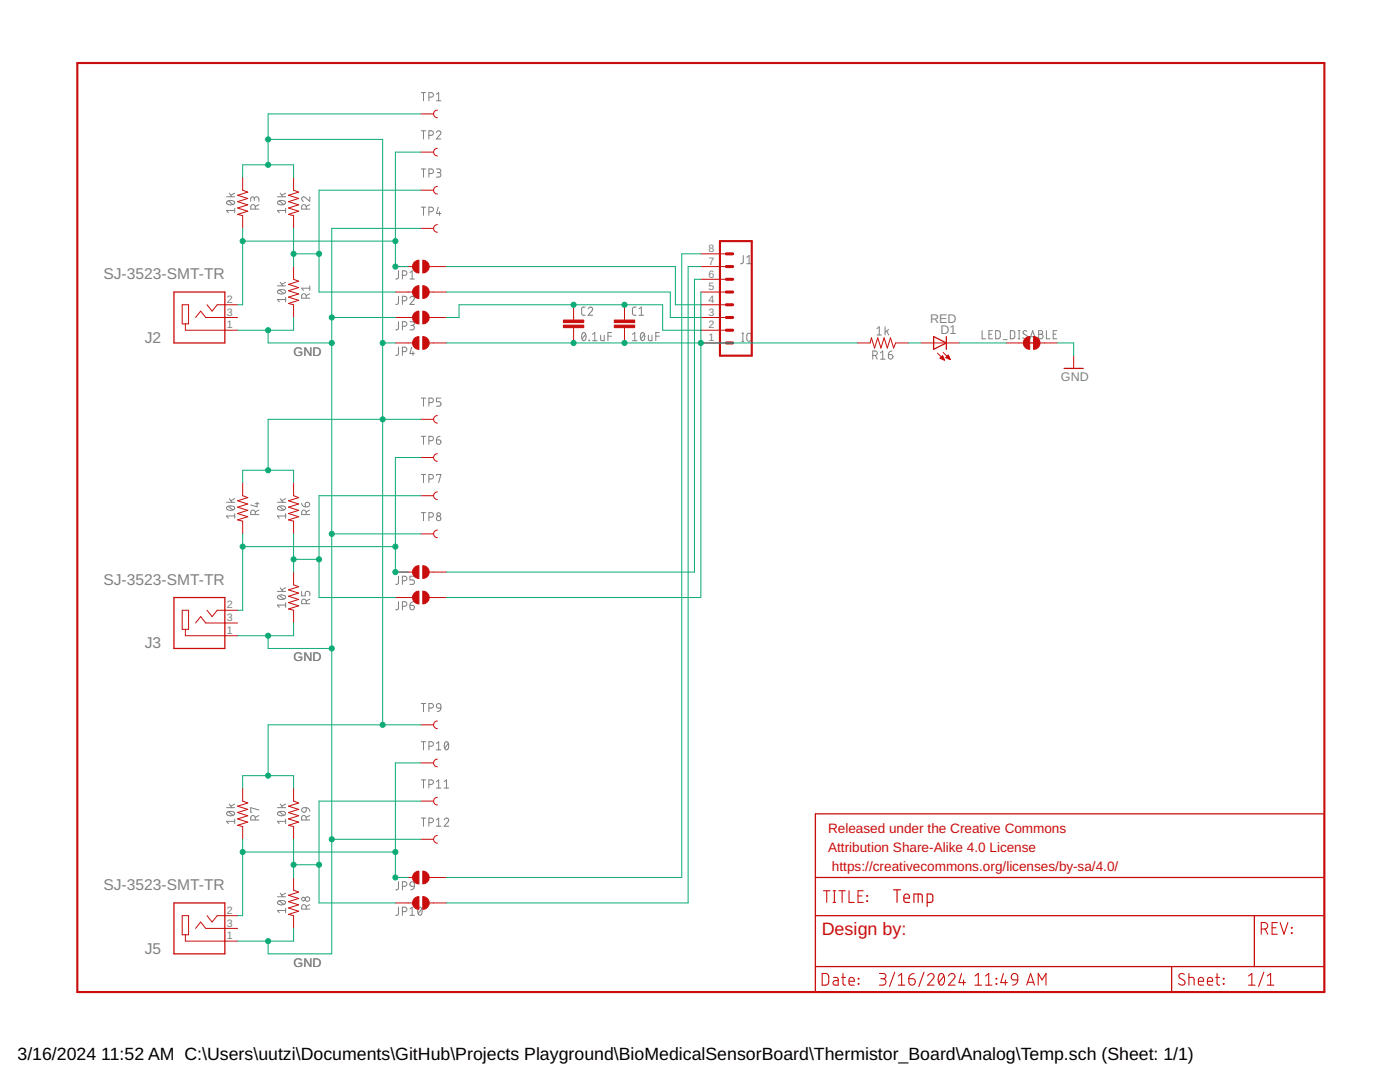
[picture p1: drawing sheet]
<svg xmlns="http://www.w3.org/2000/svg" width="279mm" height="216mm" viewBox="0 0 279 216" stroke-linecap="round" stroke-linejoin="round" font-family="sans-serif">
<g fill="none" stroke="#808080" stroke-width=".2">
<path d="M84.1 18.5h.9M84.5 18.5v1.6M85.6 19.4h.4a.46 .46 0 0 0 .5-.5 .46 .46 0 0 0-.5-.4h-.4v1.6M87.1 18.8l.4-.3v1.6M45.2 39.3h1.6M45.8 38.5l.5 .8M46.8 38.5l-.7 .4M50.8 39.7a.46 .46 0 0 1 .4-.4 .46 .46 0 0 1 .5 .4v.5M55.4 39.3h1.6M55.9 38.5l.6 .8M57 38.5l-.8 .4M61.8 39.3v.9l-.9-.8a.44 .44 0 0 0-.7 .1 .44 .44 0 0 0 .4 .7"/>
<path d="M84.1 26.1h.9M84.1 33.7h.9M84.5 26.1v1.6M84.5 33.7v1.6M85.6 27h.4a.46 .46 0 0 0 .5-.4 .46 .46 0 0 0-.5-.5h-.4v1.6M85.6 34.6h.4a.46 .46 0 0 0 .5-.4 .46 .46 0 0 0-.5-.5h-.4v1.6M87.1 26.5a.44 .44 0 0 1 .6-.4 .44 .44 0 0 1 .2 .7l-.8 .9h.9M87.1 33.7h.5a.36 .36 0 0 1 .4 .4 .36 .36 0 0 1-.4 .3h-.3M87.1 20.1h.9M87.5 34.4a.46 .46 0 0 1 .5 .5 .46 .46 0 0 1-.5 .4h-.4M45.3 40.2a1.04 1.04 0 0 1 1.5 .2 .95 .95 0 0 1-1.6 0zM45.6 40.1l.9 .7"/>
<path d="M46.8 42h-1.6l.4 .5M46.8 41.6v.9M50.8 40v-.4a.36 .36 0 0 0-.4-.3 .36 .36 0 0 0-.4 .3v.6M50.9 41.7v-.4a.46 .46 0 0 0-.4-.5 .46 .46 0 0 0-.5 .5v.4h1.7M51.7 40.8l-.8 .4M55.4 57h1.6M55.5 58a1.04 1.04 0 0 1 1.5 .2 .95 .95 0 0 1-1.6 0zM55.5 40.2a1.04 1.04 0 0 1 1.5 .2 .95 .95 0 0 1-1.6 0zM55.7 57.8l.9 .8M55.7 40.1l.9 .7M55.9 56.3l.6 .7M57 42h-1.6l.3 .5"/>
<path d="M57 59.8h-1.6l.3 .4M57 41.6v.9M57 59.3v.9M57 56.3l-.8 .4M61.1 59.5v-.4a.46 .46 0 0 0-.4-.5 .46 .46 0 0 0-.5 .5v.4h1.6M61.1 41.7v-.4a.46 .46 0 0 0-.4-.5 .46 .46 0 0 0-.5 .5v.4h1.6M61.8 58.6l-.7 .4M61.8 57.5h-1.6l.4 .5M61.8 57v1M61.8 40.8l-.7 .4M79.5 54v1.4l-.5 .3M79.5 59.1v1.4l-.5 .2"/>
<path d="M80.3 54.9h.5a.46 .46 0 0 0 .4-.4 .46 .46 0 0 0-.4-.5h-.5v1.7M81.8 59.5a.44 .44 0 0 1 .6-.4 .44 .44 0 0 1 .2 .7l-.8 .9h.9M81.8 55.7h.9M81.8 54.4l.5-.4v1.7M84.1 41.3h.9M84.5 41.3v1.7M85.6 42.2h.4a.46 .46 0 0 0 .5-.4 .46 .46 0 0 0-.5-.5h-.4v1.7M87.5 41.3l-.4 1.3h.9M87.7 42.2v.8M148.3 51v1.4l-.5 .2M149 52.6h.9M149 51.4l.5-.4v1.6"/>
<path d="M79.5 64.2v1.4l-.5 .2M79.5 69.3v1.4l-.5 .2M80.3 60h.5a.46 .46 0 0 0 .4-.4 .46 .46 0 0 0-.4-.5h-.5v1.6M80.3 65.1h.5a.44 .44 0 0 0 .4-.5 .44 .44 0 0 0-.4-.4h-.5v1.6M80.3 70.2h.5a.44 .44 0 0 0 .4-.5 .44 .44 0 0 0-.4-.4h-.5v1.6M81.8 64.2h.5a.36 .36 0 0 1 .4 .4 .36 .36 0 0 1-.4 .3h-.3M82.2 69.3l-.4 1.2h.9M82.3 64.9a.46 .46 0 0 1 .4 .5 .46 .46 0 0 1-.4 .4h-.5M82.4 70.2v.7M84.1 79.4h.9M84.5 79.4v1.6M88 79.4h-.9v.8h.5a.45 .45 0 0 1 .4 .4 .45 .45 0 0 1-.4 .4h-.5"/>
<path d="M116.3 66.5l.2-.1a.97 .97 0 0 1 0 1.6 1.03 1.03 0 0 1-.2-1.5zM116.8 61.3h-.5l-.2 .3v1.1l.2 .2h.5M116.9 66.7l-.7 .9M117.4 61.6a.45 .45 0 0 1 .6-.3 .45 .45 0 0 1 .2 .7l-.8 .9h.9M117.6 67.9l.1 .1zM118.3 68h.9M118.3 66.7l.4-.3v1.6M119.9 66.9v.9l.2 .2h.5v-1.1M121.3 67.1h.7M122 66.4h-.7v1.6M126.2 66.7l.5-.3v1.6M126.2 68h.9"/>
<path d="M127 61.3h-.6l-.2 .3 .1 1.2 .7 .1M127.5 62.9h.9M127.5 61.6l.5-.3v1.6M128 66.5l.2-.1a.97 .97 0 0 1 0 1.6 1.03 1.03 0 0 1-.2-1.5zM128.6 66.7l-.7 .9M129.4 66.9v.9l.3 .2h.4v-1.1M130.9 67.1h.7M131.6 66.4h-.7v1.6M148.1 68.1h.3M148.1 66.5h.3M148.3 66.5v1.6M149.2 66.6l.3-.1 .3 .1 .1 1a.46 .46 0 0 1-.4 .5 .46 .46 0 0 1-.5-.5v-.7z"/>
<path d="M174.2 70.9h.4a.44 .44 0 0 0 .5-.4 .44 .44 0 0 0-.5-.5h-.4v1.7M174.7 70.9l.4 .8M175 65.6l.5-.4v1.6M175 66.8h.9M175.7 70.4l.5-.4v1.7M175.7 71.7h.9M176.6 65.2v1.6M177 66.1l.4 .7M177.3 70.8h.5a.45 .45 0 0 1 .4 .5 .45 .45 0 0 1-.5 .4 .45 .45 0 0 1-.4-.5zM177.4 65.7l-.8 .6M178 70l-.6 .3-.1 .5M196 66v1.6h.7"/>
<path d="M197.4 66.7h.5M198.1 66h-.7v1.6h.7M198.7 66h.6l.3 .3v.8l-.3 .5h-.6zM200.3 67.8h.7M201.6 66h.6l.3 .3v1l-.3 .3h-.6zM203.2 67.6h.4M203.2 66h.4M203.4 66v1.6M204.9 66.1a.41 .41 0 0 0-.5-.1 .41 .41 0 0 0-.1 .6l.6 .3a.37 .37 0 0 1 .1 .5 .37 .37 0 0 1-.5 .2l-.4-.2M205.5 67.6l.6-1.6 .5 1.6M205.7 67.2h.8M207.3 66h.4a.36 .36 0 0 1 .4 .3 .36 .36 0 0 1-.4 .4 .46 .46 0 0 1 .5 .5 .46 .46 0 0 1-.5 .4h-.4z"/>
<path d="M207.3 66.7h.4M208.8 66v1.6h.7M210.2 66.7h.5M210.9 66h-.7v1.6h.7M45.8 99.5l.5 .7M46.8 99.5l-.7 .4M55.9 99.5l.6 .7M57 99.5l-.8 .4M84.1 87.1h.9M84.1 94.7h.9M84.5 87.1v1.6M84.5 94.7v1.6"/>
<path d="M85.6 80.3h.4a.44 .44 0 0 0 .5-.4 .44 .44 0 0 0-.5-.5h-.4v1.6M85.6 87.9h.4a.44 .44 0 0 0 .5-.4 .44 .44 0 0 0-.5-.4h-.4v1.6M85.6 95.6h.4a.44 .44 0 0 0 .5-.5 .44 .44 0 0 0-.5-.4h-.4v1.6M87.1 87.8h.5a.45 .45 0 0 1 .4 .5 .45 .45 0 0 1-.5 .4 .45 .45 0 0 1-.4-.5zM87.1 94.8v-.1h.9l-.5 1.6M87.8 87.1l-.4 .1-.3 .6M45.2 100.2h1.6M45.3 101.1a1.02 1.02 0 0 1 1.5 .3 .97 .97 0 0 1-1.6 0zM45.6 101l.9 .7M46.8 102.5v.9M46.8 103h-1.6l.4 .4M50.9 102.7v-.5a.46 .46 0 0 0-.4-.4 .46 .46 0 0 0-.5 .4v.5h1.7"/>
<path d="M50.9 100.5h.8M51.3 100.2v.9l-1.3-.3M51.7 101.8l-.8 .3M55.4 100.2h1.6M55.4 118h1.6M55.5 118.9a1.02 1.02 0 0 1 1.5 .3 .97 .97 0 0 1-1.6 0zM55.5 101.1a1.02 1.02 0 0 1 1.5 .3 .97 .97 0 0 1-1.6 0zM55.7 118.8l.9 .7M55.7 101l.9 .7M55.9 117.3l.6 .7M57 102.5v.9M57 103h-1.6l.3 .4"/>
<path d="M57 117.3l-.8 .4M60.2 118v.9h.7v-.5a.46 .46 0 0 1 .5-.4 .46 .46 0 0 1 .4 .4v.5M60.2 100.4l.1 .4 .6 .3M61 100.3a.47 .47 0 0 1 .8 .2 .47 .47 0 0 1-.4 .6h-.5zM61.1 102.7v-.5a.46 .46 0 0 0-.4-.4 .46 .46 0 0 0-.5 .4v.5h1.6M61.8 119.5l-.7 .4M61.8 101.8l-.7 .3M79.5 115v1.4l-.2 .2h-.3M80.3 115.9h.5a.46 .46 0 0 0 .4-.5 .46 .46 0 0 0-.4-.4h-.5v1.6M82.7 115h-.9v.7h.5a.45 .45 0 0 1 .4 .5 .45 .45 0 0 1-.4 .4h-.5M84.1 102.3h.9M84.5 102.3v1.6"/>
<path d="M85.6 103.2h.4a.44 .44 0 0 0 .5-.5 .44 .44 0 0 0-.5-.4h-.4v1.6M57 120.3v.9M57 120.7h-1.6l.3 .5M61.1 120.5v-.5a.46 .46 0 0 0-.4-.5 .46 .46 0 0 0-.5 .5v.5h1.6M79.5 120.1v1.4l-.2 .2h-.3M80.3 121h.5a.46 .46 0 0 0 .4-.5 .46 .46 0 0 0-.4-.4h-.5v1.6M81.8 120.8h.5a.45 .45 0 0 1 .4 .5 .45 .45 0 0 1-.5 .4 .45 .45 0 0 1-.4-.5zM82.5 120.1l-.6 .3-.1 .4M84.1 140.4h.9M84.1 148h.9M84.1 155.6h.9M84.5 140.4v1.6"/>
<path d="M84.5 148v1.6M84.5 155.6v1.6M85.6 141.3h.4a.46 .46 0 0 0 .5-.5 .46 .46 0 0 0-.5-.4h-.4v1.6M85.6 148.9h.4a.46 .46 0 0 0 .5-.4 .46 .46 0 0 0-.5-.5h-.4v1.6M85.6 156.5h.4a.46 .46 0 0 0 .5-.4 .46 .46 0 0 0-.5-.5h-.4v1.6M87.1 148.4l.4-.4v1.6M87.1 156l.4-.4v1.6M87.1 149.6h.9M87.1 157.2h.9M87.2 140.5l.3-.1 .4 .1 .1 .8-.8-.1-.1-.4zM88 141.3l-.1 .4-.6 .3M88.6 157.2h1"/>
<path d="M88.6 156l.5-.4v1.6M88.9 148.1l.2-.1a.97 .97 0 0 1 0 1.6 1.02 1.02 0 0 1-.2-1.5zM89.5 148.4l-.7 .9M45.2 161.2h1.6M45.3 162.1a1.04 1.04 0 0 1 1.5 .2 .95 .95 0 0 1-1.6 0zM45.6 162l.9 .7M45.8 160.4l.5 .8M46.8 163.4v1M46.8 163.9h-1.6l.4 .5M46.8 160.4l-.7 .4M50.9 163.6v-.4a.46 .46 0 0 0-.4-.5 .46 .46 0 0 0-.5 .5v.4h1.7M51.7 161.6l-1.7-.4v.9h.2"/>
<path d="M51.7 162.7l-.8 .4M55.4 161.2h1.6M55.4 178.9h1.6M55.5 179.9a1.04 1.04 0 0 1 1.5 .2 .95 .95 0 0 1-1.6 0zM55.5 162.1a1.04 1.04 0 0 1 1.5 .2 .95 .95 0 0 1-1.6 0zM55.7 179.7l.9 .8M55.7 162l.9 .7M55.9 178.2l.6 .7M55.9 160.4l.6 .8M57 163.4v1M57 163.9h-1.6l.3 .5M57 178.2l-.8 .4"/>
<path d="M57 160.4l-.8 .4M60.3 161.3l.8-.1v.5a.46 .46 0 0 1-.6 .3 .46 .46 0 0 1-.2-.7zM61.1 163.6v-.4a.46 .46 0 0 0-.4-.5 .46 .46 0 0 0-.5 .5v.4h1.6M61.1 161.2l.4 .1 .3 .6M61.8 162.7l-.7 .4M79.5 175.9v1.4l-.5 .3M80.3 176.8h.5a.46 .46 0 0 0 .4-.4 .46 .46 0 0 0-.4-.5h-.5v1.7M81.9 176.1l.4-.2 .3 .2 .1 .7-.8-.1-.1-.3zM82.7 176.8l-.1 .5-.6 .3M84.1 163.2h.9M84.5 163.2v1.7M85.6 164.1h.4a.46 .46 0 0 0 .5-.4 .46 .46 0 0 0-.5-.5h-.4v1.7"/>
<path d="M87.1 163.6l.4-.4v1.7M87.1 164.9h.9M88.6 163.6a.45 .45 0 0 1 .7-.4 .45 .45 0 0 1 .1 .8l-.8 .9h1M57 181.2v.9M57 181.7h-1.6l.3 .4M61.1 181.4v-.4a.46 .46 0 0 0-.4-.5 .46 .46 0 0 0-.5 .5v.4h1.6M61.8 180.5l-.7 .4M79.5 181v1.4l-.5 .2M80.3 181.9h.5a.44 .44 0 0 0 .4-.4 .44 .44 0 0 0-.4-.5h-.5v1.6M81.8 181.4l.5-.4v1.6M81.8 182.6h.9M83.6 181.1l.2-.1a.97 .97 0 0 1 0 1.6 1.03 1.03 0 0 1-.2-1.5z"/>
<path d="M84.2 181.4l-.7 .9"/>
<circle cx="87.5" cy="103.5" r=".45"/>
<circle cx="87.5" cy="102.7" r=".36"/>
<circle cx="60.6" cy="179.4" r=".37"/>
<circle cx="61.4" cy="179.4" r=".45"/>
</g>
<g fill="none" stroke="#c90d0c" stroke-width=".2">
<path d="M48.4 35.4v2.6l1 .3-2 .7 2 .6-2 .6 2 .7-2 .6 2 .6-2 .7 1 .2v2.6M58.6 35.4v2.6l1 .3-2 .7 2 .6-2 .6 2 .7-2 .6 2 .6-2 .7 1 .2v2.6M84 22.7h2.5M84 30.4h2.5M84 38h2.5M87.3 22a.76 .76 0 0 0-.8 .7 .76 .76 0 0 0 .8 .8M87.3 29.6a.76 .76 0 0 0-.8 .8 .76 .76 0 0 0 .8 .7M87.3 37.2a.76 .76 0 0 0-.8 .8 .76 .76 0 0 0 .8 .7M58.6 53.2v2.5l1 .4-2 .6 2 .7-2 .6 2 .7-2 .6 2 .6-2 .7 1 .2v2.6M78.9 53.2h3.4M78.9 58.3h3.4M84 45.6h2.5"/>
<path d="M85.6 53.2h3.5M85.6 58.3h3.5M87.3 44.8a.76 .76 0 0 0-.8 .8 .76 .76 0 0 0 .8 .7M139.9 53.2h5M139.9 58.3h5M139.9 55.7h5M139.9 50.7h5M36.4 60.8h1.2v3.8h-1.2zM37 64.6v1.3h10.4M39 63.4l1-1.3 1.1 1.3h6.3M41.3 60.8l1 1.3 1-1.3h4.1M78.9 63.4h3.4"/>
<path d="M78.9 68.4h3.4M85.6 63.4h3.5M85.6 68.4h3.5M114.5 60.8v3.1M114.5 65.4v3M124.6 60.8v3.1M124.6 65.4v3M139.9 60.8h5M139.9 65.9h5M139.9 63.4h5M139.9 68.4h5M171.1 68.4h2.6l.2-1 .6 2 .7-2 .6 2 .6-2 .7 2 .6-2 .7 2 .3-1h2.6"/>
<path d="M183.8 68.4h7.6M187.1 70.5l1.4 1.4M187.6 71.5l.5-.5 .4 .9zM187.6 71.4h.7M187.8 71.3h.5M187.8 71.6h.6M187.9 71.2h.3M188 71.1h.2M188.1 71.7h.3M188.2 70.3l1.4 1.4M188.4 71.8h.1M188.7 71.4l.6-.6 .3 .9z"/>
<path d="M188.8 71.3h.7M188.9 71.2h.5M189 71.4h.5M189 71.1h.4M189.1 71h.2M189.2 71.6h.4M189.5 71.7h.1M200.8 68.4h3.4M207.5 68.4h3.5M214.3 71v2.5M48.4 96.4v2.5l1 .4-2 .6 2 .7-2 .6 2 .6-2 .7 2 .6-2 .6 1 .3v2.5M58.6 96.4v2.5l1 .4-2 .6 2 .7-2 .6 2 .6-2 .7 2 .6-2 .6 1 .3v2.5"/>
<path d="M84 83.7h2.5M84 91.3h2.5M84 98.9h2.5M87.3 82.9a.76 .76 0 0 0-.8 .8 .76 .76 0 0 0 .8 .7M87.3 90.5a.76 .76 0 0 0-.8 .8 .76 .76 0 0 0 .8 .8M87.3 98.1a.76 .76 0 0 0-.8 .8 .76 .76 0 0 0 .8 .8M58.6 114.2v2.5l1 .4-2 .6 2 .6-2 .7 2 .6-2 .6 2 .7-2 .6 1 .3v2.5M78.9 114.2h3.4M78.9 119.2h3.4M84 106.5h2.5M85.6 114.2h3.5M85.6 119.2h3.5"/>
<path d="M87.3 105.8a.76 .76 0 0 0-.8 .7 .76 .76 0 0 0 .8 .8M36.4 121.8h1.2v3.8h-1.2zM37 125.6v1.3h10.4M39 124.3l1-1.3 1.1 1.3h6.3M41.3 121.8l1 1.2 1-1.2h4.1M48.4 157.3v2.6l1 .3-2 .7 2 .6-2 .6 2 .7-2 .6 2 .6-2 .7 1 .2v2.6M58.6 157.3v2.6l1 .3-2 .7 2 .6-2 .6 2 .7-2 .6 2 .6-2 .7 1 .2v2.6M84 144.6h2.5M84 152.2h2.5M84 159.9h2.5M87.3 143.9a.76 .76 0 0 0-.8 .7 .76 .76 0 0 0 .8 .8M87.3 151.5a.76 .76 0 0 0-.8 .7 .76 .76 0 0 0 .8 .8"/>
<path d="M87.3 159.1a.76 .76 0 0 0-.8 .8 .76 .76 0 0 0 .8 .7M58.6 175.1v2.5l1 .4-2 .6 2 .7-2 .6 2 .7-2 .6 2 .6-2 .7 1 .2v2.6M78.9 175.1h3.4M84 167.5h2.5M85.6 175.1h3.5M87.3 166.7a.76 .76 0 0 0-.8 .8 .76 .76 0 0 0 .8 .7M36.4 182.7h1.2v3.8h-1.2zM37 186.5v1.3h10.4M39 185.3l1-1.3 1.1 1.3h6.3M41.3 182.7l1 1.3 1-1.3h4.1M78.9 180.2h3.4M85.6 180.2h3.5"/>
</g>
<g fill="none" stroke="#c90d0c" stroke-width=".25">
<path d="M34.7 58.3h10.2v10.1h-10.2zM186.3 67.2l2.6 1.2-2.6 1.3zM188.9 67.2v2.5M204.9 68.4h1.8M212.4 73.5h3.8M34.7 119.2h10.2v10.2h-10.2zM162.7 162.4h101.6v35.6h-101.6zM162.7 175.1h101.6M34.7 180.2h10.2v10.1h-10.2zM162.7 182.7h101.6M162.7 192.9h101.6M233.8 192.9v5.1"/>
<path d="M250.3 182.7v10.2"/>
</g>
<g fill="#c90d0c" stroke="#c90d0c" stroke-width=".2">
<path d="M84.4 51.9a1.27 1.27 0 0 1 1.3 1.3 1.27 1.27 0 0 1-1.3 1.3z" fill-rule="evenodd"/>
<path d="M82.7 52.3l.5-.3 .4-.1v2.6a1.27 1.27 0 0 1-1.1-.8 1.27 1.27 0 0 1 .2-1.4z" fill-rule="evenodd"/>
<path d="M84.4 57a1.27 1.27 0 0 1 1.3 1.3 1.27 1.27 0 0 1-1.3 1.2z" fill-rule="evenodd"/>
<path d="M82.7 57.4l.5-.3 .4-.1v2.5a1.27 1.27 0 0 1-1.1-.7 1.27 1.27 0 0 1 .2-1.4z" fill-rule="evenodd"/>
<path d="M84.4 62.1a1.27 1.27 0 0 1 1.3 1.3 1.27 1.27 0 0 1-1.3 1.2z" fill-rule="evenodd"/>
<path d="M82.7 62.5l.5-.3 .4-.1v2.5a1.27 1.27 0 0 1-1.1-.7 1.27 1.27 0 0 1 .2-1.4z" fill-rule="evenodd"/>
<path d="M84.4 67.2a1.27 1.27 0 0 1 1.3 1.2 1.27 1.27 0 0 1-1.3 1.3z" fill-rule="evenodd"/>
<path d="M82.7 67.6l.5-.4h.4v2.5a1.27 1.27 0 0 1-1.1-.7 1.27 1.27 0 0 1 .2-1.4z" fill-rule="evenodd"/>
<path d="M204.2 68.4h1.3v1.3a1.26 1.26 0 0 1-1.3-1.3z" fill-rule="evenodd"/>
<path d="M204.6 67.5l.5-.3h.4v1.2h-1.3l.1-.4z" fill-rule="evenodd"/>
<path d="M206.3 67.2a1.27 1.27 0 0 1 1.3 1.2 1.27 1.27 0 0 1-1.3 1.3z" fill-rule="evenodd"/>
<path d="M84.4 112.9a1.27 1.27 0 0 1 1.3 1.3 1.27 1.27 0 0 1-1.3 1.2z" fill-rule="evenodd"/>
<path d="M82.7 113.3l.5-.4h.4v2.5a1.27 1.27 0 0 1-1.1-.7 1.27 1.27 0 0 1 .2-1.4z" fill-rule="evenodd"/>
<path d="M84.4 118a1.27 1.27 0 0 1 1.3 1.2 1.27 1.27 0 0 1-1.3 1.3z" fill-rule="evenodd"/>
<path d="M82.7 118.4l.5-.4h.4v2.5a1.27 1.27 0 0 1-1.1-.7 1.27 1.27 0 0 1 .2-1.4z" fill-rule="evenodd"/>
<path d="M84.4 173.8a1.27 1.27 0 0 1 1.3 1.3 1.27 1.27 0 0 1-1.3 1.3z" fill-rule="evenodd"/>
<path d="M82.7 174.2l.5-.3 .4-.1v2.6a1.27 1.27 0 0 1-1.1-.8 1.27 1.27 0 0 1 .2-1.4z" fill-rule="evenodd"/>
<path d="M84.4 178.9a1.27 1.27 0 0 1 1.3 1.3 1.27 1.27 0 0 1-1.3 1.2z" fill-rule="evenodd"/>
<path d="M82.7 179.3l.5-.3 .4-.1v2.5a1.27 1.27 0 0 1-1.1-.7 1.27 1.27 0 0 1 .2-1.4z" fill-rule="evenodd"/>
</g>
<path d="M15.4 12.6h248.9v185.4h-248.9zM143.7 48.1h6.3v22.9h-6.3z" fill="none" stroke="#c90d0c" stroke-width=".42"/>
<path d="M144.9 58.3h1.3M144.9 55.7h1.3M144.9 53.2h1.3M144.9 50.7h1.3M144.9 63.4h1.3M144.9 65.9h1.3M144.9 68.4h1.3M144.9 60.8h1.3" fill="none" stroke="#c90d0c" stroke-width=".61"/>
<g fill="#c90d0c" stroke="#c90d0c" stroke-width=".2">
<path d="M122.6 64.9h4.1v.5h-4.1z"/>
<path d="M122.6 63.9h4.1v.5h-4.1z"/>
<path d="M112.4 64.9h4.1v.5h-4.1z"/>
<path d="M112.4 63.9h4.1v.5h-4.1z"/>
</g>
<g fill="none" stroke="#c90d0c" stroke-width=".21">
<path d="M164.3 177.7h1.4M165 177.7v2.4M166.3 177.7h.5M166.5 177.7v2.4M167.4 177.7h1.3M168.1 177.7v2.4M169.4 177.7v2.4h1.1M171.2 178.8h.8M172.3 177.7h-1.1v2.4h1.1M173 178.7l.1 .1zM173 179.7l.1 .2zM164.1 194.2l.9 .1 .4 .4v1.2l-.1 .4-.3 .3h-.9z"/>
<path d="M166.3 180.1h.5M166.4 195l.6 .1 .3 .3v1.2h-.6a.46 .46 0 0 1-.5-.5 .46 .46 0 0 1 .5-.4h.6M168 195h.7M168.2 194.2l.1 2.1 .4 .3M169.4 195.8h1.1a.55 .55 0 0 0-.4-.8 .55 .55 0 0 0-.7 .5l.2 1 .9 .1M171.3 195.2l.1 .1zM171.3 196.3l.1 .1zM175.5 194.2h.8a.52 .52 0 0 1 .5 .6 .52 .52 0 0 1-.5 .5h-.5M176.2 195.3a.65 .65 0 0 1 .6 .6 .65 .65 0 0 1-.6 .7h-.7M178.6 194l-1.1 2.8M179.3 196.6h1.3M179.3 194.8l.6-.6v2.4"/>
<path d="M181.4 195.3h.7a.65 .65 0 0 1 .6 .7 .65 .65 0 0 1-.7 .6 .65 .65 0 0 1-.6-.7zM182.4 194.2l-.7 .3-.3 .8M184.4 194l-1 2.8M185.1 194.8a.64 .64 0 0 1 .9-.5 .64 .64 0 0 1 .2 1l-1.1 1.3h1.3M187.5 194.4a.55 .55 0 0 1 .6-.1 .55 .55 0 0 1 .3 .5 1.32 1.32 0 0 1-.5 1.8 1.44 1.44 0 0 1-.4-2.2zM188.4 194.8l-1.1 1.3M189.3 194.8a.64 .64 0 0 1 .9-.5 .64 .64 0 0 1 .2 1l-1.1 1.3h1.3M191.9 194.2l-.5 1.9h1.3M192.3 195.5v1.1M194.6 196.6h1.3M194.6 194.8l.6-.6v2.4M196.7 196.6h1.3"/>
<path d="M196.7 194.8l.6-.6v2.4M198.8 196.3l.1 .1zM198.8 195.2l.1 .1zM200.3 194.2l-.6 1.9h1.3M200.6 195.5v1.1M202 194.5a.64 .64 0 0 1 .7-.2 .64 .64 0 0 1 .4 .6v.6h-.7a.61 .61 0 0 1-.6-.3 .61 .61 0 0 1 .2-.7zM203.1 195.5l-.3 .8-.7 .3M204.9 196.6l.8-2.4 .8 2.4M205.1 196h1.2M207.2 196.6v-2.4l.8 1.3 .7-1.3v2.4M236.4 194.4a.58 .58 0 0 0-.9-.1 .58 .58 0 0 0 0 .9l.7 .4a.58 .58 0 0 1 .1 .9 .58 .58 0 0 1-.9-.1l-.2-.1M237.3 195l.9 .1 .1 1.5"/>
<path d="M237.3 194.2v2.4M239.2 195.8h1a.55 .55 0 0 0-.4-.8 .55 .55 0 0 0-.6 .5l.1 1 .9 .1M241 195.8h1a.55 .55 0 0 0-.4-.8 .55 .55 0 0 0-.6 .5l.1 1 .9 .1M242.6 195h.8M242.9 194.2v2.1l.5 .3M244.1 196.3l.2 .1zM244.1 195.2l.2 .1zM249.2 196.6h1.3M249.2 194.8l.6-.6v2.4M251.7 185.4h.7a.65 .65 0 0 0 .6-.7 .65 .65 0 0 0-.6-.6h-.7v2.3M252.2 194l-1 2.8M252.5 185.4l.5 1"/>
<path d="M252.9 196.6h1.3M252.9 194.8l.7-.6v2.4M253.9 185.1h.7M254.9 184.1h-1v2.3h1M255.5 184.1l.7 2.3 .8-2.3M257.7 185.1l.2 .1zM257.7 186.1l.2 .1z"/>
</g>
<path d="M178.3 177.5h1.4M179 177.5v2.6M180.4 179.2h1.1a.59 .59 0 0 0-.4-.8 .59 .59 0 0 0-.7 .5l.1 1 1 .2M183.2 178.4v1.7M182.4 180.1v-1.7l1.5 .1 .2 .3v1.3M185 180.1h.7l.4-.3 .1-1-.2-.3-1-.1v2.5" fill="none" stroke="#c90d0c" stroke-width=".23"/>
<g fill="none" stroke="#0dab76" stroke-width=".2">
<path d="M48.4 35.4v-2.5h10.2v2.5M53.5 27.8h22.9v116.8M84 22.7h-30.5v10.2M84 38h-20.3v20.3h15.2M84 30.4h-5.1v22.8h2.5M48.4 45.6v15.2h-1M48.4 48.1h30.5M58.6 45.6v7.6M58.6 50.7h5.1M84 45.6h-17.8v144.7h-12.7v-2.5M89.1 58.3h44.7v5.1h6.1M89.1 53.2h45.7v7.6h5.1"/>
<path d="M139.9 50.7h-3.8v124.4h-47M139.9 53.2h-2.6v127h-48.2M139.9 58.3v60.9h-50.8M139.9 55.7h-1.3v58.5h-49.5M53.5 65.9v2.5h12.7M58.6 63.4v2.5h-11.2M66.2 63.4h12.7M76.4 68.4h2.5M89.1 68.4h82M89.1 63.4h2.5v-2.6h40.6v5.1h7.7M181.3 68.4h2.5M191.4 68.4h9.4"/>
<path d="M211 68.4h3.3v2.6M48.4 96.4v-2.6h10.2v2.6M84 83.7h-30.5v10.1M84 98.9h-20.3v20.3h15.2M84 91.3h-5.1v22.9h2.5M48.4 106.5v15.3h-1M48.4 109.1h30.5M58.6 106.5v7.7M58.6 111.6h5.1M66.2 106.5h17.8M53.5 126.9v2.5h12.7M58.6 124.3v2.6h-11.2"/>
<path d="M48.4 157.3v-2.5h10.2v2.5M84 144.6h-30.5v10.2M84 159.9h-20.3v20.3h15.2M84 152.2h-5.1v22.9h2.5M48.4 167.5v15.2h-1M48.4 170h30.5M58.6 167.5v7.6M58.6 172.6h5.1M66.2 167.5h17.8M58.6 185.3v2.5h-11.2"/>
</g>
<g fill="#0dab76" stroke="#0dab76" stroke-width=".2">
<circle cx="53.5" cy="187.8" r=".51"/>
<circle cx="53.5" cy="126.9" r=".51"/>
<circle cx="53.5" cy="65.9" r=".51"/>
<circle cx="66.2" cy="63.4" r=".51"/>
<circle cx="66.2" cy="106.5" r=".51"/>
<circle cx="66.2" cy="68.4" r=".51"/>
<circle cx="66.2" cy="167.5" r=".51"/>
<circle cx="66.2" cy="129.4" r=".51"/>
<circle cx="58.6" cy="50.7" r=".51"/>
<circle cx="63.7" cy="50.7" r=".51"/>
<circle cx="53.5" cy="32.9" r=".51"/>
<circle cx="53.5" cy="27.8" r=".51"/>
<circle cx="76.4" cy="68.4" r=".51"/>
<circle cx="53.5" cy="154.8" r=".51"/>
<circle cx="76.4" cy="144.6" r=".51"/>
<circle cx="53.5" cy="93.8" r=".51"/>
<circle cx="76.4" cy="83.7" r=".51"/>
<circle cx="48.4" cy="48.1" r=".51"/>
<circle cx="78.9" cy="53.2" r=".51"/>
<circle cx="78.9" cy="48.1" r=".51"/>
<circle cx="58.6" cy="111.6" r=".51"/>
<circle cx="63.7" cy="111.6" r=".51"/>
<circle cx="48.4" cy="109.1" r=".51"/>
<circle cx="78.9" cy="114.2" r=".51"/>
<circle cx="78.9" cy="109.1" r=".51"/>
<circle cx="58.6" cy="172.6" r=".51"/>
<circle cx="63.7" cy="172.6" r=".51"/>
<circle cx="48.4" cy="170" r=".51"/>
<circle cx="78.9" cy="175.1" r=".51"/>
<circle cx="78.9" cy="170" r=".51"/>
<circle cx="124.6" cy="68.4" r=".51"/>
<circle cx="114.5" cy="68.4" r=".51"/>
<circle cx="139.9" cy="68.4" r=".51"/>
<circle cx="124.6" cy="60.8" r=".51"/>
<circle cx="114.5" cy="60.8" r=".51"/>
</g>
<text font-size="3.6" fill="#c90d0c" x="164" y="186.5">Design by:</text>
<g font-size="3.5">
<text x="3.5" y="211.4">3/16/2024</text>
<text x="20.2" y="211.4">11:52 AM C:\Users\uutzi\Documents\GitHub\Projects Playground\BioMedicalSensorBoard\Thermistor_Board\Analog\Temp.sch (Sheet: 1/1)</text>
</g>
<g font-size="3.1" fill="#808080">
<text x="20.6" y="55.7">SJ-3523-SMT-TR</text>
<text x="28.9" y="68.4">J2</text>
<text x="20.6" y="116.7">SJ-3523-SMT-TR</text>
<text x="28.9" y="129.4">J3</text>
<text x="20.6" y="177.6">SJ-3523-SMT-TR</text>
<text x="28.9" y="190.3">J5</text>
</g>
<g font-size="2.7" fill="#c90d0c">
<text x="165.3" y="166.2">Released under the Creative Commons</text>
<text x="165.3" y="170">Attribution Share-Alike 4.0 License</text>
<text x="166" y="173.8">https://creativecommons.org/licenses/by-sa/4.0/</text>
</g>
<g font-size="2.5" fill="#808080">
<text x="185.6" y="64.5">RED</text>
<text x="58.6" y="71">GND</text>
<text x="187.7" y="66.7">D1</text>
<text x="211.7" y="76.1">GND</text>
<text x="58.6" y="131.9">GND</text>
<text x="58.6" y="192.9">GND</text>
</g>
<g font-size="2.1" fill="#808080">
<text x="141.4" y="52.8">7</text>
<text x="141.4" y="50.3">8</text>
<text x="141.4" y="57.9">5</text>
<text x="141.4" y="55.4">6</text>
<text x="45.2" y="65.5">1</text>
<text x="45.2" y="63">3</text>
<text x="45.2" y="60.5">2</text>
<text x="141.4" y="65.5">2</text>
<text x="141.4" y="63">3</text>
<text x="141.4" y="60.5">4</text>
<text x="141.4" y="68.1">1</text>
<text x="45.2" y="124">3</text>
<text x="45.2" y="121.4">2</text>
<text x="45.2" y="126.5">1</text>
<text x="45.2" y="184.9">3</text>
<text x="45.2" y="182.4">2</text>
<text x="45.2" y="187.4">1</text>
</g>
</svg>
